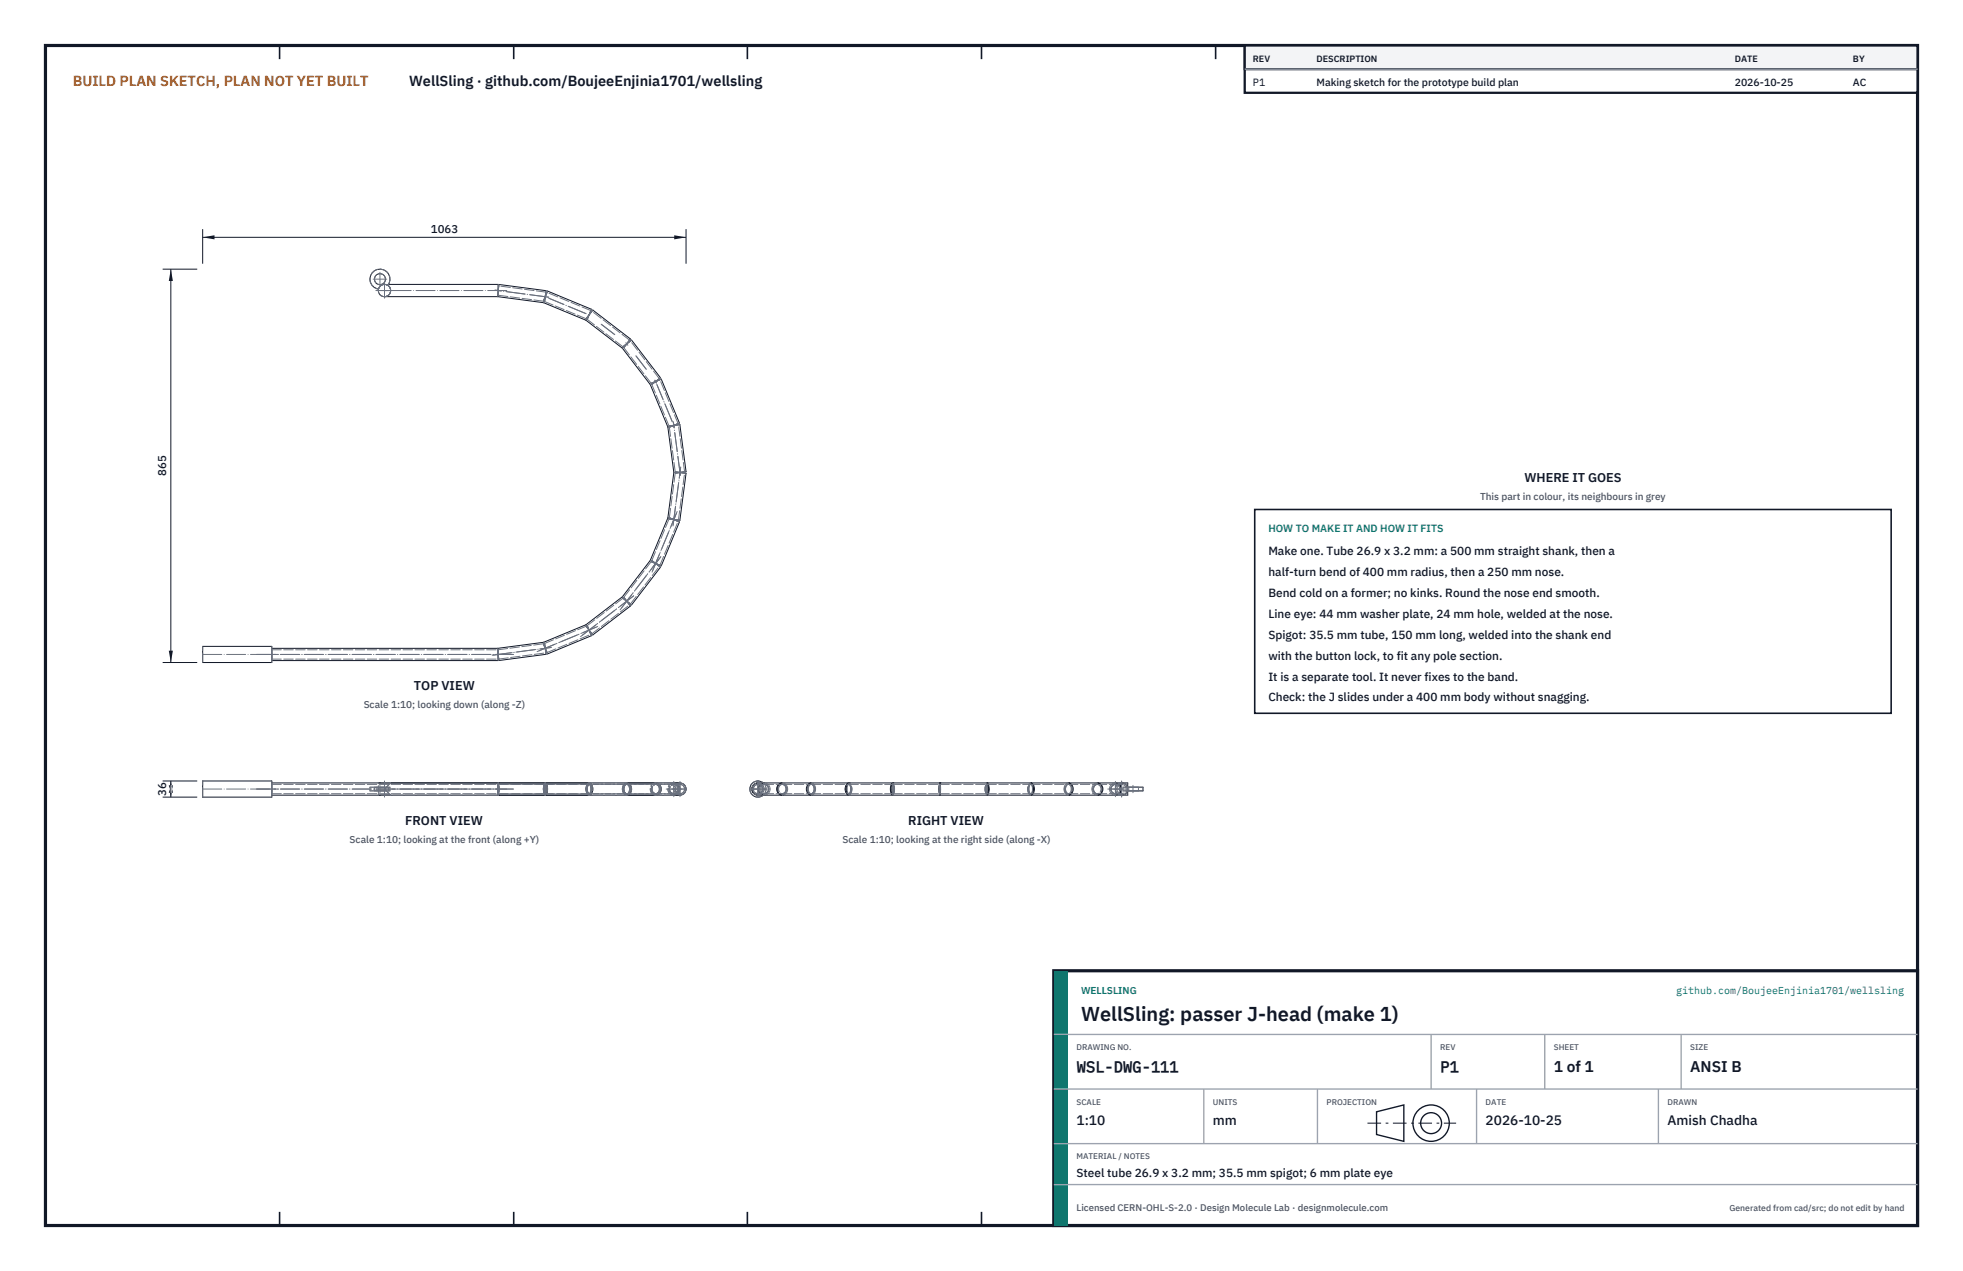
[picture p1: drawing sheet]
<svg xmlns="http://www.w3.org/2000/svg" width="432mm" height="279mm" viewBox="0 0 432 279" stroke-linecap="round" stroke-linejoin="round" font-family="sans-serif">
<path d="M10 10h411.8v259.4h-411.8z" fill="none" stroke="#111827" stroke-width=".7" stroke-linecap="butt"/>
<g fill="none" stroke="#111827" stroke-width=".35">
<path d="M61.5 10v3M113 10v3M164.4 10v3M215.9 10v3M267.4 10v3M318.9 10v3M370.3 10v3M61.5 266.4v3M113 266.4v3M164.4 266.4v3M215.9 266.4v3M267.4 266.4v3"/>
<path d="M318.9 266.4v3M370.3 266.4v3"/>
</g>
<g fill="none" stroke="#111727" stroke-width=".22">
<path d="M84.6 63.9h1.3M84.6 65.2h24.9M85 62.6h.4M85.4 62.6a2.2 2.2 0 0 0-.9-3.2 2.2 2.2 0 0 0-3 1.3 2.2 2.2 0 0 0 1.8 2.8M85.4 62.6h.1M85.5 62.5l-.1 .1M85.5 62.5h-.1M85.5 62.5h24.1v1.4M109.5 65.2l10.1 1.3M109.6 63.9l.2-1.4 10.3 1.4-.2 1.3M109.6 63.9l-.1 1.3M119.6 66.5l9.3 3.9"/>
<path d="M119.9 65.2l.5-1.2 9.7 4-.5 1.2M119.9 65.2l-.3 1.3M119.9 65.2l-.2 1M128.9 70.4l8 6.1M129.6 69.2l.8-1 8.3 6.3-.8 1.1M129.6 69.2l-.7 1.2M129.6 69.2l-.5 .9M136.9 76.5l6.1 8M137.9 75.6l1-.8 6.4 8.2-1.1 .9M137.9 75.6l-.8 .7M137.9 75.6l-1 .9M143 84.5l3.9 9.4"/>
<path d="M144.2 83.9l1.3-.5 4 9.6-1.3 .5M144.2 83.9l-1.2 .6M144.2 83.9l-.9 .5M146.9 93.9l1.3 10M148.2 93.5l1.3-.2 1.4 10.4-1.3 .2M148.2 93.5l-1 .3M148.2 93.5l-1.3 .4M146.9 113.9l1.3 .3M146.9 113.9l-3.9 9.3M147.2 114l1 .2M148.2 114.2l1.3 .5-4 9.7-1.3-.5M148.2 103.9h1.4"/>
<path d="M148.2 103.9l-1.3 10M149.6 103.9l1.3 .1-1.4 10.4-1.3-.2M128.9 137.3l.7 1.2M128.9 137.3l-9.3 3.9M129.1 137.6l.5 .9M129.6 138.5l.5 1.3-9.7 3.9-.5-1.2M136.9 131.2l1 1M136.9 131.2l-8 6.1M137.1 131.4l.8 .8M137.9 132.2l.8 1-8.3 6.4-.8-1.1M143 123.2l1.2 .7M143 123.2l-6.1 8"/>
<path d="M143.3 123.3l.9 .6M144.2 123.9l1.1 .8-6.4 8.3-1-.8M44.6 142.1h15.2v3.5h-15.2zM59.8 142.5h49.7M109.5 142.5l.1 1.4M109.5 142.8l.1 1.1M109.6 143.9v1.3h-49.8M119.6 141.2l.3 1.3M119.6 141.2l-10.1 1.3M119.7 141.5l.2 1M119.9 142.5l.2 1.3-10.3 1.4-.2-1.3M44.6 171.7h15.2v3.5h-15.2z"/>
<path d="M59.8 172.1h89.8a1.35 1.35 0 0 1 1.3 1.4 1.35 1.35 0 0 1-1.3 1.3h-89.8M109.6 172.1a5.3 5.3 0 0 1 0 2.7M109.6 172.4l.1 1.1-.1 1M109.6 174.8h.1M109.6 172.1h.1M109.6 172.1v2.7M119.9 172.1a2.02 2.02 0 0 1 0 2.7 5.3 5.3 0 0 0 0-2.7zM119.9 174.8h.1M120.1 172.5a1.89 1.89 0 0 1 0 1.9M129.6 172.1a1.51 1.51 0 0 1 0 2.7 2.01 2.01 0 0 0 0-2.7zM129.6 174.8h.1M130 172.7l.2 .8-.2 .7"/>
<path d="M137.9 172.1a1.51 1.51 0 0 1 0 2.7M137.9 172.1a1.38 1.38 0 0 1 1 1.4 1.38 1.38 0 0 1-1 1.3M137.9 174.8h.1M137.9 172.1h.1M144.2 172.1a1.35 1.35 0 0 1 1.3 1.4 1.35 1.35 0 0 1-1.3 1.3 1.38 1.38 0 0 0 1.1-1.3 1.38 1.38 0 0 0-1.1-1.4zM144.2 172.1h.1M148.2 172.1a1.35 1.35 0 0 1 1.3 1.4 1.35 1.35 0 0 1-1.3 1.3 1.35 1.35 0 0 0 1.3-1.3 1.35 1.35 0 0 0-1.3-1.4zM148.2 172.1h.1M167.3 172.4l.8-.3a1.35 1.35 0 0 0-1.3 1.4 1.35 1.35 0 0 0 1.3 1.3 1.35 1.35 0 0 1-1.3-.9 1.35 1.35 0 0 1 .5-1.5zM167.9 172.1a1.78 1.78 0 0 0-2.5 .1 1.78 1.78 0 0 0 0 2.5 1.78 1.78 0 0 0 2.5 .1M168.1 174.8h.1M171.3 172.4l.8-.3a1.38 1.38 0 0 0-1.1 1.4 1.38 1.38 0 0 0 1.1 1.3 1.36 1.36 0 0 1-1.2-1 1.36 1.36 0 0 1 .4-1.4z"/>
<path d="M172.1 174.8h.1M177.8 172.4l.6-.3a1.51 1.51 0 0 0 0 2.7 1.42 1.42 0 0 1-.6-2.4zM178.4 174.8h.1M186.2 172.4l.5-.3a2.02 2.02 0 0 0 0 2.7 1.59 1.59 0 0 1-.5-2.4zM186.3 172.7l-.2 .8 .2 .7M186.7 172.1h.1M196.2 172.2l.2-.1a5.3 5.3 0 0 0 0 2.7 2.07 2.07 0 0 1-.2-2.6zM196.2 172.5a1.89 1.89 0 0 0 0 1.9M196.4 172.1h.1M206.7 172.1a5.2 5.2 0 0 0 0 2.7M206.7 172.4l.2 1.1-.2 1-.1-1zM206.7 172.1l.2 1.4"/>
<path d="M206.7 172.1h.1M206.7 172.1v2.7M206.9 173.5l-.2 1.3M217.1 172.1a2.01 2.01 0 0 1 0 2.7 5.2 5.2 0 0 0 0-2.7zM217.1 172.1h.1M217.2 172.5a1.89 1.89 0 0 1 0 1.9M226.7 172.1a1.51 1.51 0 0 1 0 2.7 2.01 2.01 0 0 0 0-2.7zM226.7 172.1h.1M227.2 172.7l.1 .8-.1 .7M235 172.1a1.51 1.51 0 0 1 0 2.7M235 172.1a1.38 1.38 0 0 1 1.1 1.4 1.38 1.38 0 0 1-1.1 1.3M235 172.1h.1"/>
<path d="M235 174.8h.1M241.4 172.1a1.35 1.35 0 0 1 1.2 1.4 1.35 1.35 0 0 1-1.2 1.3 1.38 1.38 0 0 0 1-1.3 1.38 1.38 0 0 0-1-1.4zM245.4 172.1a1.35 1.35 0 0 1 1.3 1.4 1.35 1.35 0 0 1-1.3 1.3 1.35 1.35 0 0 0 1.2-1.3 1.35 1.35 0 0 0-1.2-1.4zM246.7 172.1a1.34 1.34 0 0 1 1.3 1.6 1.34 1.34 0 0 1-1.7 1M248 173.1h3.4v.8h-3.4zM248.1 173.1v-1h-81.4a1.34 1.34 0 0 0-1.3 1.4 1.34 1.34 0 0 0 1.3 1.3h81.4v-.9"/>
<circle cx="83.6" cy="61.4" r="1.21"/>
<circle cx="84.6" cy="63.9" r="1.36"/>
</g>
<g fill="none" stroke="#6a7180" stroke-width=".22" stroke-dasharray="2.1 .5">
<path d="M84.6 65.2l.9-.4 .4-.9M85 62.6l.7 .5 .2 .8M85 62.6a1.35 1.35 0 0 0-1.7 .9M85.4 62.6h.1M85.4 62.6h-.4M85.4 62.6a2.2 2.2 0 0 0-.9-3.2 2.2 2.2 0 0 0-3 1.3 2.2 2.2 0 0 0 1.8 2.8M85.4 62.5v.1M85.9 63.9l-.4 .9-.9 .4M85.9 63.9l-.2-.8-.7-.5M85.9 63.9h-1.3M109.6 64.9v-1M109.6 63.9l.1-1"/>
<path d="M109.6 63.9v1M109.6 62.5v1.4M109.6 63.9l-.1 1.3M109.7 62.9l-.1 1M109.8 62.5l-.2 1.4M119.5 66.2l.4-1M119.5 66.2l-9.9-1.3M119.7 66.2l.2-1M119.7 66.2h-.2M119.8 66.3l.1-1.1M119.8 66.2l.1-1M119.8 66.2h-.1"/>
<path d="M119.9 65.2l-.3 1.3M119.9 65.2l.4-.9M119.9 65.2l.2-1M119.9 65.2l-.4 1M119.9 65.2l-.1 1M119.9 65.2l-.1 1.1M120.1 64.2l-.2 1M120.1 64.2l-10.4-1.3M120.1 63.9l-.2 1.3M120.3 64.3l-.4 .9M120.4 64l-.5 1.2M128.9 70.1l-9.1-3.8"/>
<path d="M128.9 70.1l.7-.9M129 70l.6-.8M129.1 70.1l.5-.9M129.1 70.1l-.1-.1M129.2 70.2l.4-1M129.2 70.2l-.1-.1M129.6 69.2l.6-.8M129.6 69.2l-.4 1M129.6 69.2l.4-.9M129.6 69.2l-.7 1.2M129.6 69.2l-.7 .9M129.6 69.2l-.6 .8"/>
<path d="M130 68.3l-.4 .9M130 68.3l-9.7-4M130.1 68l-.5 1.2M130.2 68.4l-.6 .8M130.4 68.2l-.8 1M137 76.2l.9-.6M137 76.2l-7.8-6M137.1 76.3l.8-.7M137.1 76.3l-.1-.1M137.2 76.4l.7-.8M137.2 76.4l-.1-.1M137.9 75.6l-1 .9"/>
<path d="M137.9 75.6l-.7 .8M137.9 75.6l.8-.6M137.9 75.6l-.9 .6M137.9 75.6l.6-.8M138.5 74.8l-.6 .8M138.5 74.8l-8.3-6.4M138.7 75l-.8 .6M138.7 74.5l-.8 1.1M138.9 74.8l-1 .8M143.2 84.3l1-.4M143.2 84.3l-6-7.9M143.3 84.3l.9-.4"/>
<path d="M143.3 84.4l.9-.5M143.3 84.4v-.1M143.4 84.5l.8-.6M143.4 84.5l-.1-.1M144.2 83.9l-.8 .6M144.2 83.9l1-.4M144.2 83.9l-1.2 .6M144.2 83.9l.8-.7M144.2 83.9l-1 .4M144.2 83.9l-.9 .4M145 83.2l-.8 .7M145 83.2l-6.3-8.2"/>
<path d="M145.2 83.5l-1 .4M145.3 83l-1.1 .9M145.5 83.4l-1.3 .5M147.2 93.7l1-.2M147.2 93.7l-3.8-9.2M147.2 93.6l1-.1M147.2 93.8l1-.3M147.2 93.8v-.2M147.2 93.9l1-.4M147.3 93.9l.9-.4M147.3 93.9l-.1-.1M148.2 93.5l-1 .4"/>
<path d="M148.2 93.5l1-.1M148.2 93.5l-.9 .4M148.2 93.5l-1 .1M148.2 93.5l-1 .2M148.2 93.5l1-.4M148.2 93.5l-1.3 .4M149.2 93.1l-4-9.6M149.2 93.1l-1 .4M149.2 93.4l-1 .1M149.5 93l-1.3 .5M149.5 93.3l-1.3 .2M147.2 114.1l1 .1"/>
<path d="M147.2 114.1v-.1M147.2 114l1 .2M147.2 114l.1-.2M147.2 113.8l1 .4M147.2 113.8l1.3-9.8M147.3 113.8l.9 .4M148.2 114.2l-1-.1M148.2 114.2l1 .4M148.2 114.2l-1.3-.3M148.2 114.2l1 .2M148.2 114.2l-1-.4M148.2 114.2l-.9-.4"/>
<path d="M148.5 104l1.1-.1M148.5 103.7l1.1 .2M148.5 103.7l-1.3-9.8M148.5 103.9h1.1M148.5 103.9l.1-.2M148.6 104l1-.1M148.6 103.7l1 .2M148.6 104l-.1-.1M149.2 114.6l-1-.4M149.2 114.4l-1-.2M149.2 114.4l1.4-10.4M149.5 114.7l-1.3-.5"/>
<path d="M149.5 114.4l-1.3-.2M149.6 103.9h-1.4M149.6 103.9l-1.1 .1M149.6 103.9l1 .1M149.6 103.9l-1 .1M149.6 103.9l-1-.2M149.6 103.9l-1.1-.2M149.6 103.9l1-.2M150.6 104l-1-.1M150.6 103.7l-1.4-10.3M150.6 103.7l-1 .2M150.9 104l-1.3-.1"/>
<path d="M150.9 103.7l-1.3 .2M128.9 137.7l.7 .8M129 137.7l.6 .8M129 137.7l.1-.1M129.1 137.6l.5 .9M129.1 137.6h.1M129.2 137.5l.4 1M129.2 137.5l7.8-6M129.2 137.6l.4 .9M129.6 138.5l.4 1M129.6 138.5l-.7-.8M129.6 138.5l.6 .8"/>
<path d="M129.6 138.5l-.7-1.2M129.6 138.5l-.4-1M129.6 138.5l-.4-.9M129.6 138.5l-.6-.8M130 139.5l-.4-1M130.1 139.8l-.5-1.3M130.2 139.3l-.6-.8M130.2 139.3l8.3-6.3M130.4 139.6l-.8-1.1M137 131.5l.9 .7M137 131.5l.1-.1M137.1 131.4l.8 .8"/>
<path d="M137.1 131.4l.1-.1M137.2 131.3l.7 .9M137.2 131.3l6-7.8M137.9 132.2l-1-1M137.9 132.2l.6 .8M137.9 132.2l.8 .6M137.9 132.2l-.7-.9M137.9 132.2l-.9-.7M138.5 133l-.6-.8M138.7 132.8l-.8-.6M138.7 132.8l6.3-8.3M138.7 133.2l-.8-1"/>
<path d="M138.9 133l-1-.8M143.2 123.5l1 .4M143.3 123.5l.9 .4M143.3 123.5v-.2M143.3 123.3l.9 .6M143.3 123.3l.1-.1M143.4 123.2l.8 .7M143.4 123.2l3.8-9.1M144.2 123.9l-1-.4M144.2 123.9l.8 .6M144.2 123.9l-.9-.4M144.2 123.9l-.8-.7"/>
<path d="M144.2 123.9l1 .4M144.2 123.9l-1.2-.7M145 124.5l-.8-.6M145.2 124.3l4-9.7M145.2 124.3l-1-.4M145.3 124.7l-1.1-.8M145.5 124.4l-1.3-.5M44.6 145.6v-3.5M59.8 143.9v1.3M59.8 145.2v-2.7M59.8 142.5v1.4M59.8 143.9v1"/>
<path d="M59.8 144.9v-2.1M59.8 142.8v1.1M59.8 145.6v-3.5M59.8 144.9h49.8M59.8 142.8h49.6M109.4 142.8l.2 1.1M109.4 142.9l.2 1M109.4 142.9l.1-.1M109.5 142.8h.1M109.6 145.2v-1.3M109.6 143.9l-.1-1.4M109.6 142.8l9.9-1.3"/>
<path d="M109.6 143.9v-1.1M109.6 143.9l.1 1M109.6 142.8v1.1M109.6 143.9l-.2-1M109.6 143.9l-.2-1.1M109.6 143.9v1M109.6 144.9v-1M109.7 144.9l-.1-1M109.7 144.9l10.4-1.4M109.8 145.2l-.2-1.3M119.5 141.5l.4 1M119.5 141.6l.4 .9"/>
<path d="M119.5 141.6l.2-.1M119.7 141.5l.2 1M119.7 141.5h.1M119.8 141.5l.1 1M119.8 141.5l9.1-3.8M119.9 142.5l-.3-1.3M119.9 142.5l.2 1M119.9 142.5l-.4-1M119.9 142.5l-.4-.9M119.9 142.5l-.1-1M119.9 142.5l.4 1M120.1 143.5l-.2-1"/>
<path d="M120.1 143.8l-.2-1.3M120.3 143.5l-.4-1M120.3 143.5l9.7-4M120.4 143.7l-.5-1.2M44.6 175.2v-3.5M59.8 172.1v2.7M59.8 174.8v-2.7M59.8 172.4v2.1M59.8 174.5v-2.1M59.8 172.4h49.8M59.8 175.2v-3.5M59.8 174.5h49.8"/>
<path d="M81.4 173.9h1.9M81.4 173.1h1.9M81.4 173.9v-.8M82.4 173.9h2.4M82.4 173.1h2.4M82.4 173.9v-.8M83.2 174.8v-2.7M83.3 173.9v-.8M84.6 173.5l1.3-1.4M84.8 173.9h-2.4M84.8 173.1h-2.4M84.8 173.9v-.8"/>
<path d="M85 173.9l.9 .9M85 173.9h-1.7M85 173.1h-1.7M85.4 173.1h-.4M85.4 173.1v.8M85.4 173.9h-.4M85.4 173.9h.4M85.4 173.1h.4M85.8 173.9h-4.4M85.8 173.1h-4.4M85.8 173.9v-.8M85.9 174.8l-1.3-1.3"/>
<path d="M85.9 172.1l-.9 1M85.9 174.8h-2.7M85.9 172.1h-2.7M85.9 172.1h-1.3M85.9 174.8h-1.3M109.5 173.5l.1-1.4M109.5 173.5l.1-1.1M109.6 174.8l-.1-1.3M109.6 174.5v-1M109.6 173.5v-1.1M109.6 174.5v-2.1M109.6 174.5l-.1-1"/>
<path d="M109.6 174.5l-.2-1 .2-1.1M109.6 172.4v2.1M109.6 172.4l.1 1.1-.1 1M109.6 172.1a5.3 5.3 0 0 1 0 2.7M109.6 172.4v-.3M109.6 174.8v-.3M109.6 172.1v2.7M109.6 174.8h-23.7M109.6 174.5h10.3M109.6 172.4h10.3M119.5 173.5l.1-.8 .3-.3M119.6 173.5l.1-1 .2-.4"/>
<path d="M119.7 173.5l.2-1.1M119.8 173.5l.1-1.1M119.9 174.8l-.2-.4-.1-.9M119.9 172.4v-.3M119.9 172.4l.2 1.1-.2 1M119.9 174.8v-.3M119.9 174.5l-.3-.3-.1-.7M119.9 174.5a1.53 1.53 0 0 1 0-2.1M119.9 174.5l-.2-1M119.9 172.4l-.1 1.1 .1 1M119.9 174.5l-.1-1M119.9 172.4l.2 .1"/>
<path d="M119.9 172.1a2.02 2.02 0 0 1 0 2.7M119.9 172.4a1.54 1.54 0 0 1 0 2.1M119.9 172.1a5.3 5.3 0 0 1 0 2.7M119.9 172.4a1.53 1.53 0 0 0 0 2.1M119.9 174.5l-.1-1 .1-1.1M119.9 174.5h9.7M119.9 172.4h9.7M119.9 172.4h-10.3M119.9 174.5h-10.3M120.1 174.4l-.2 .1M128.9 173.5l.2-1 .5-.4M128.9 173.5l.2-.8 .5-.3"/>
<path d="M129.1 173.5l.1-.8 .4-.3M129.2 173.5l.1-.8 .3-.3M129.6 172.4a1.53 1.53 0 0 1 0 2.1M129.6 174.5l-.5-.3-.2-.7M129.6 172.4v-.3M129.6 174.8v-.3M129.6 172.4l.4 .3M129.6 174.8l-.5-.4-.2-.9M129.6 172.4a1.15 1.15 0 0 1 0 2.1M129.6 174.5l-.3-.3-.1-.7M129.6 172.1a1.51 1.51 0 0 1 0 2.7M129.6 172.1a2.01 2.01 0 0 1 0 2.7"/>
<path d="M129.6 172.4a1.15 1.15 0 0 0 0 2.1M129.6 174.5l-.4-.3-.1-.7M129.6 174.5a1.54 1.54 0 0 1 0-2.1M129.6 172.4a1.54 1.54 0 0 0 0 2.1M129.6 174.5a1.15 1.15 0 0 1 0-2.1M129.6 172.4h-9.7M129.6 174.5h-9.7M129.6 174.5h8.3M129.6 172.4h8.3M130 174.2l-.4 .3M136.9 173.5l.3-1 .7-.4M137 173.5l.3-.8 .6-.3"/>
<path d="M137.1 173.5l.2-.8 .6-.3M137.9 174.8l-.7-.4-.3-.9M137.9 172.4v-.3M137.9 172.4a1.15 1.15 0 0 1 0 2.1M137.9 174.8v-.3M137.9 172.4l.5 .3 .3 .8M137.9 174.5a1.14 1.14 0 0 1-.7-1 1.14 1.14 0 0 1 .7-1.1M137.9 172.4a1.15 1.15 0 0 0 0 2.1M137.9 174.5l-.6-.3-.2-.7M137.9 174.5a1.05 1.05 0 0 1-.9-1 1.05 1.05 0 0 1 .9-1.1M137.9 174.5l-.6-.3-.3-.7M137.9 172.1a1.2 1.2 0 0 1 1 1.4"/>
<path d="M137.9 174.5a1.15 1.15 0 0 1 0-2.1M137.9 172.1a1.51 1.51 0 0 1 0 2.7M137.9 174.5h6.3M137.9 172.4h6.3M137.9 172.4h-8.3M137.9 174.5h-8.3M137.9 172.1h-8.3M137.9 174.8h-8.3M138.7 173.5l-.3 .7-.5 .3M138.9 173.5a1.26 1.26 0 0 1-1 1.3M144.2 174.5a1.03 1.03 0 0 1-1-1 1.03 1.03 0 0 1 1-1.1M144.2 172.4l.6 .3 .2 .8"/>
<path d="M144.2 174.5a1.03 1.03 0 0 1-.9-1 1.03 1.03 0 0 1 .9-1.1M144.2 174.5a1.05 1.05 0 0 1-.8-1 1.05 1.05 0 0 1 .8-1.1M144.2 174.5a1.04 1.04 0 0 1-.8-1 1.04 1.04 0 0 1 .8-1.1M144.2 172.4a.99 .99 0 0 1 1 1.1M144.2 172.4v-.3M144.2 174.8v-.3M144.2 174.8a1.36 1.36 0 0 1-1.2-1.3 1.36 1.36 0 0 1 1.2-1.4M144.2 172.1a1.29 1.29 0 0 1 1.3 1.4M144.2 172.1a1.2 1.2 0 0 1 1.1 1.4M144.2 174.5h4M144.2 172.4h4M144.2 172.4h-6.3"/>
<path d="M144.2 174.5h-6.3M145 173.5l-.2 .7-.6 .3M145.2 173.5a.99 .99 0 0 1-1 1M145.3 173.5a1.26 1.26 0 0 1-1.1 1.3M145.5 173.5a1.3 1.3 0 0 1-1.3 1.3M148.2 174.5a1.03 1.03 0 0 1-1-1 1.03 1.03 0 0 1 1-1.1M148.2 172.4a.99 .99 0 0 1 1 1.1M148.2 174.8a1.35 1.35 0 0 1-1.3-1.3 1.35 1.35 0 0 1 1.3-1.4M148.2 172.4v-.3M148.2 172.4l.7 .3 .3 .8M148.2 174.8v-.3M148.2 174.5a1.03 1.03 0 0 1-.9-1 1.03 1.03 0 0 1 .9-1.1"/>
<path d="M148.2 174.5a1.02 1.02 0 0 1-1-1 1.02 1.02 0 0 1 1-1.1M148.2 172.1a1.3 1.3 0 0 1 1.3 1.4M148.2 172.1a1.34 1.34 0 0 1 1.3 1.4M148.2 174.5h1.4M148.2 172.4h1.4M148.2 172.4h-4M148.2 174.5h-4M148.2 172.1h-4M148.2 174.8h-4M149.2 173.5a.99 .99 0 0 1-1 1M149.2 173.5l-.3 .7-.7 .3M149.5 173.5a1.3 1.3 0 0 1-1.3 1.3"/>
<path d="M149.5 173.5a1.34 1.34 0 0 1-1.3 1.3M149.6 174.8a1.35 1.35 0 0 1-1.4-1.3 1.35 1.35 0 0 1 1.4-1.4M149.6 174.5a1.03 1.03 0 0 1-1.1-1 1.03 1.03 0 0 1 1.1-1.1M149.6 172.4l.7 .3 .3 .8M149.6 174.5a1.02 1.02 0 0 1-1-1 1.02 1.02 0 0 1 1-1.1M149.6 174.5a1.02 1.02 0 0 1-1.1-1 1.02 1.02 0 0 1 1.1-1.1M149.6 172.1a1.34 1.34 0 0 1 1.3 1.4M149.6 172.4v-.3M149.6 174.8v-.3M149.6 172.4h-1.4M149.6 174.5h-1.4M150.6 173.5l-.3 .7-.7 .3"/>
<path d="M150.9 173.5a1.34 1.34 0 0 1-1.3 1.3M166.7 174.8l1-.4 .4-.9M166.7 174.5l.8-.3 .3-.7M166.7 172.4a1.02 1.02 0 0 0-1 1.1 1.02 1.02 0 0 0 1 1M166.7 174.5a1.02 1.02 0 0 0 1-1 1.02 1.02 0 0 0-1-1.1M166.7 174.5l.7-.3 .3-.7M166.7 172.4v-.3M166.7 174.8v-.3M166.7 174.5h1.4M166.7 172.4h1.4M167.7 173.5l-.3-.8-.7-.3M167.8 173.5l-.3-.8-.8-.3"/>
<path d="M167.9 174.8a1.78 1.78 0 0 0 0-2.7M168.1 173.5l-.4-1-1-.4M168.1 174.8l.9-.4 .4-.9M168.1 172.4v-.3M168.1 172.4a1.02 1.02 0 0 0-1 1.1 1.02 1.02 0 0 0 1 1M168.1 174.8v-.3M168.1 174.5l.7-.3 .3-.7M168.1 174.5a1.03 1.03 0 0 0 .9-1 1.03 1.03 0 0 0-.9-1.1M168.1 172.4a1.02 1.02 0 0 1 1 1.1 1.02 1.02 0 0 1-1 1M168.1 172.4a1.03 1.03 0 0 0-1 1.1 1.03 1.03 0 0 0 1 1M168.1 174.5h4M168.1 172.4h4"/>
<path d="M169.1 173.5l-.3-.8-.7-.3M169.4 173.5l-.4-1-.9-.4M172.1 172.4a1.03 1.03 0 0 0-1 1.1 1.03 1.03 0 0 0 1 1M172.1 174.5l.6-.3 .2-.7M172.1 172.4v-.3M172.1 174.8v-.3M172.1 172.4a1.05 1.05 0 0 0-.8 1.1 1.05 1.05 0 0 0 .8 1M172.1 174.8l.8-.4 .4-.9M172.1 174.5l.7-.3 .3-.7M172.1 172.4a1.03 1.03 0 0 1 .9 1.1 1.03 1.03 0 0 1-.9 1M172.1 174.5l.6-.3 .3-.7M172.1 174.5a1.05 1.05 0 0 0 .8-1 1.05 1.05 0 0 0-.8-1.1"/>
<path d="M172.1 174.5h6.3M172.1 172.4h6.3M172.9 173.5l-.2-.8-.6-.3M173 173.5l-.3-.8-.6-.3M173.1 173.5l-.3-.8-.7-.3M173.3 173.5l-.4-1-.8-.4M177.8 173.5a.9 .9 0 0 0 .6 1M178.4 174.8l.7-.4 .3-.9M178.4 172.4v-.3M178.4 172.4a1.05 1.05 0 0 0-.8 1.1 1.05 1.05 0 0 0 .8 1M178.4 174.8v-.3M178.4 172.4a.9 .9 0 0 0-.6 1.1"/>
<path d="M178.4 174.5a1.04 1.04 0 0 0 .9-1 1.04 1.04 0 0 0-.9-1.1M178.4 172.4a1.05 1.05 0 0 1 .9 1.1 1.05 1.05 0 0 1-.9 1M178.4 174.5l.6-.3 .2-.7M178.4 174.5a1.15 1.15 0 0 0 0-2.1M178.4 174.5l.5-.3 .2-.7M178.4 174.5h8.3M178.4 172.4h8.3M179.1 173.5l-.2-.8-.5-.3M179.2 173.5l-.2-.8-.6-.3M179.4 173.5l-.3-1-.7-.4M186.3 174.2l.4 .3M186.3 173.5a.99 .99 0 0 0 .4 1"/>
<path d="M186.7 174.5a1.49 1.49 0 0 0 0-2.1M186.7 172.4l-.4 .3M186.7 174.5a1.53 1.53 0 0 0 0-2.1M186.7 174.5a1.27 1.27 0 0 0 0-2.1M186.7 174.5a1.15 1.15 0 0 0 0-2.1M186.7 174.5a1.14 1.14 0 0 0 .7-1 1.14 1.14 0 0 0-.7-1.1M186.7 172.4a.99 .99 0 0 0-.4 1.1M186.7 172.4v-.3M186.7 174.8v-.3M186.7 174.8a1.67 1.67 0 0 0 0-2.7M186.7 174.5h9.7M186.7 172.4h9.7"/>
<path d="M196.2 173.5l.2 1M196.2 174.4l.2 .1M196.4 174.5l.1-1-.1-1.1M196.4 172.4l-.2 .1M196.4 174.8a2.75 2.75 0 0 0 0-2.7M196.4 172.4v-.3M196.4 172.4l-.2 1.1M196.4 174.8v-.3M196.4 174.5a1.49 1.49 0 0 0 0-2.1M196.4 174.5a1.53 1.53 0 0 0 0-2.1M196.4 174.5l.2-1-.2-1.1M196.4 174.5h10.3"/>
<path d="M196.4 172.4h10.3M206.7 174.8v-2.7M206.7 174.5l-.1-1 .1-1.1M206.7 174.5l.2-1-.2-1.1M206.7 174.5h10.4M206.7 172.4h10.4M217.1 174.5a1.5 1.5 0 0 1 0-2.1M217.1 172.4l.1 1.1M217.1 174.5a1.54 1.54 0 0 1 0-2.1M217.1 174.5l-.3-1 .3-1.1M217.1 174.5l-.2-1 .2-1.1M217.1 172.4l.1 .1"/>
<path d="M217.1 172.4v-.3M217.1 174.8v-.3M217.1 174.8a2.76 2.76 0 0 1 0-2.7M217.1 174.5h9.6M217.1 172.4h9.6M217.2 174.4l-.1 .1M217.2 173.5l-.1 1M226.7 174.5a1.14 1.14 0 0 1-.6-1 1.14 1.14 0 0 1 .6-1.1M226.7 172.4a.99 .99 0 0 1 .4 1.1M226.7 174.8a1.67 1.67 0 0 1 0-2.7M226.7 172.4v-.3M226.7 172.4l.5 .3"/>
<path d="M226.7 174.8v-.3M226.7 174.5a1.49 1.49 0 0 1 0-2.1M226.7 174.5a1.53 1.53 0 0 1 0-2.1M226.7 174.5a1.27 1.27 0 0 1 0-2.1M226.7 174.5a1.15 1.15 0 0 1 0-2.1M226.7 174.5h8.3M226.7 172.4h8.3M227.1 173.5a.99 .99 0 0 1-.4 1M227.2 174.2l-.5 .3M234 173.5l.3-1 .7-.4M234.3 173.5l.2-.8 .5-.3M234.4 173.5l.2-.8 .4-.3"/>
<path d="M235 174.8l-.7-.4-.3-.9M235 174.5a1.04 1.04 0 0 1-.8-1 1.04 1.04 0 0 1 .8-1.1M235 172.4l.4 .3 .2 .8M235 174.5a1.05 1.05 0 0 1-.8-1 1.05 1.05 0 0 1 .8-1.1M235 174.5l-.5-.3-.2-.7M235 174.5a1.15 1.15 0 0 1 0-2.1M235 174.5l-.4-.3-.2-.7M235 172.4a1.05 1.05 0 0 1 .8 1.1 1.05 1.05 0 0 1-.8 1M235 172.4v-.3M235 174.8v-.3M235 174.5h6.4M235 172.4h6.4"/>
<path d="M235.6 173.5l-.2 .7-.4 .3M240.2 173.5l.3-1 .9-.4M240.4 173.5l.3-.8 .7-.3M240.5 173.5l.2-.8 .7-.3M240.5 173.5l.3-.8 .6-.3M241.4 172.4a1.05 1.05 0 0 1 .8 1.1 1.05 1.05 0 0 1-.8 1M241.4 174.5l-.7-.3-.3-.7M241.4 172.4v-.3M241.4 174.8v-.3M241.4 172.4a1.03 1.03 0 0 1 .9 1.1 1.03 1.03 0 0 1-.9 1M241.4 174.8l-.9-.4-.3-.9M241.4 174.5l-.6-.3-.3-.7"/>
<path d="M241.4 172.4a1.05 1.05 0 0 0-.8 1.1 1.05 1.05 0 0 0 .8 1M241.4 174.5l-.7-.3-.2-.7M241.4 174.5a1.03 1.03 0 0 1-1-1 1.03 1.03 0 0 1 1-1.1M241.4 174.5h4M241.4 172.4h4M244 173.5l.4-1 1-.4M244.3 173.5l.3-.8 .8-.3M244.4 173.5l.3-.8 .7-.3M245.4 174.8l-1-.4-.4-.9M245.4 172.4v-.3M245.4 172.4a1.03 1.03 0 0 1 .9 1.1 1.03 1.03 0 0 1-.9 1M245.4 174.8v-.3"/>
<path d="M245.4 172.4a1.02 1.02 0 0 1 1 1.1 1.02 1.02 0 0 1-1 1M245.4 174.5l-.7-.3-.3-.7M245.4 172.4a1.03 1.03 0 0 0-1 1.1 1.03 1.03 0 0 0 1 1M245.4 174.5a1.02 1.02 0 0 1-1.1-1 1.02 1.02 0 0 1 1.1-1.1M245.4 174.5l-.8-.3-.3-.7M245.4 174.5h1.3M245.4 172.4h1.3M245.4 173.5l.4-1 .9-.4M245.4 174.8h1.3M245.4 172.1h1.3M245.4 174.8v-1.3M245.4 173.5v-1.4"/>
<path d="M245.7 173.5l.3-.8 .7-.3M246.3 174.7l-.7-.5-.2-.7M246.7 172.4a1.02 1.02 0 0 1 1 1.1 1.02 1.02 0 0 1-1 1M246.7 174.5l-.7-.3-.3-.7M246.7 172.4v-.3M246.7 174.8v-.3M246.7 174.8l-.9-.4-.4-.9M246.7 172.1l.8 .3 .5 .7M247 173.9v-.8M248 173.9l-.5 .6-.8 .3M248 173.9h.1M248 173.1h.1"/>
<path d="M248 173.9h1.2M248 173.1h1.2M248 173.9v-.8M248.1 173.9h-1.1M248.1 173.1h-1.1M248.1 174.8h-2.7M248.1 172.1h-2.7M249.2 173.9h1.2M249.2 173.1h1.2M250.4 173.9h-2.4M250.4 173.1h-2.4M250.4 173.9v-.8"/>
<path d="M251.4 173.9h-4.4M251.4 173.1h-4.4"/>
<circle cx="83.6" cy="61.4" r="1.21"/>
<circle cx="84.6" cy="63.9" r="1.36"/>
<circle cx="166.7" cy="173.5" r="1.79"/>
<circle cx="166.7" cy="173.5" r="1.36"/>
<circle cx="166.7" cy="173.5" r="1.03"/>
</g>
<g fill="none" stroke="#6a7180" stroke-width=".22" stroke-dasharray="4.2 .5 0 .5">
<path d="M82.1 61.4h3M82.9 63.9h3.4M83.6 62.9v-3M84.6 65.5v-3.3M111.5 63.9h-28.8M120.7 65.3l-11.7-1.5M120.8 65.3l-12-1.5M128.8 68.9l-8-3.3M128.9 69l-8.2-3.5M135.2 73.5l-2.9-2.2M135.2 73.6l-3-2.3M138.1 75.9l-.4-.6"/>
<path d="M142.1 81.1l-2.2-2.8M142.2 81.2l-2.3-3M144.4 84.3l-.3-.7M144.4 84.1l-.4-.5M147.8 92.6l-3.3-8M147.9 92.8l-3.4-8.3M148.3 94l-.1-.8M148.3 93.8l-.2-.6M147.9 114.9l.6-1.3M148 115.6l1.7-13M148.1 115.4l1.6-12.6M148.2 114.7l.1-1.1"/>
<path d="M149.5 104.3l.1-.9M149.6 104.2l-.1-.6M149.7 104.5l-1.6-11.7M149.7 104.5l-1.6-11.8M127.7 139.9l12.1-9.2M128.1 139.6l11.3-8.6M136.4 134.1l9.3-12.1M136.7 133.7l8.6-11.3M137.3 132.8l1.1-1.4M143.4 125.8l5.6-13.4M143.6 125.4l5.2-12.6M143.7 124.6l1-1.4"/>
<path d="M143.9 124.5l.6-1.4M44.6 143.9h16.6M56.4 143.9h56.6M56.5 143.9h56.4M108.3 144l13-1.7M108.5 144l12.6-1.7M109.2 143.9h.7M118.1 143.2l13.4-5.5M118.5 143.1l12.6-5.2M44.6 173.5h16.6M56.4 173.5h56.6M56.5 173.5h56.4"/>
<path d="M83.6 174.3v-1.7M84.6 175.2v-3.5M109.2 173.5h.7M111.5 173.5h-28.8M146.5 173.5h3.4M146.9 173.5h2.6M147.9 173.5h3M148.2 175.1v-3.3M148.2 174.7v-2.5M148.3 173.5h2.6M149.6 175.1v-3.3M149.6 174.7v-2.5"/>
<path d="M164.9 173.5h4M165 173.5h3.4M165.4 173.5h2.6M166.7 175.2v-3.5M166.7 175.1v-3.3M166.7 174.7v-2.5M243.7 173.5h3.3M244.1 173.5h2.5M245 173.5h3.4M245.4 175.1v-3.3M245.4 174.7v-2.5M246.7 175.2v-3.5"/>
<path d="M246.7 175.1v-3.3M249.2 174.3v-1.7"/>
</g>
<path d="M44.6 50.4v7.6M44.6 52.2h106.3M150.9 50.4v7.6" fill="none" stroke="#111827" stroke-width=".22"/>
<path d="M44.6 52.2l2.6-.5v.9zM148.3 51.7v.9l2.6-.4z" fill="#111827"/>
<path d="M35.8 59.2h7.6M37.6 59.2v86.4M35.8 145.6h7.6" fill="none" stroke="#111827" stroke-width=".22"/>
<path d="M37.6 59.2l-.5 2.6h.9zM37.1 143h.9l-.4 2.6z" fill="#111827"/>
<path d="M35.8 171.7h7.6M35.8 175.2h7.6M37.6 171.7v3.5" fill="none" stroke="#111827" stroke-width=".22"/>
<path d="M37.6 171.7l-.5 2.6h.9zM37.1 172.6h.9l-.4 2.6z" fill="#111827"/>
<path d="M276 112h140v44.8h-140z" fill="#fff" stroke="#111827" stroke-width=".35"/>
<path d="M273.8 10h148v10.4h-148z" fill="#fff" stroke="#111827" stroke-width=".5"/>
<path d="M273.8 10h148v5.2h-148z" fill="#f3f4f6" stroke="#111827" stroke-width=".5"/>
<path d="M273.8 15.2h148" fill="none" stroke="#9ca3af" stroke-width=".3"/>
<path d="M231.8 213.4h190v56h-190z" fill="#fff" stroke="#111827" stroke-width=".7" stroke-linecap="butt"/>
<path d="M231.8 213.4h3v56h-3z" fill="#0f766e"/>
<path d="M231.8 227.4h190M231.8 239.4h190M264.8 239.4v12M289.8 239.4v12M314.8 227.4v12M324.8 239.4v12M339.8 227.4v12M364.8 239.4v12M369.8 227.4v12M231.8 251.4h190M231.8 260.4h190" fill="none" stroke="#9ca3af" stroke-width=".3"/>
<g fill="none" stroke="#111827" stroke-width=".3">
<path d="M302.8 244.4l6-1.5v8l-6-1.5z"/>
<circle cx="314.8" cy="246.9" r="4"/>
<circle cx="314.8" cy="246.9" r="2.3"/>
</g>
<path d="M300.8 246.9h19.5" fill="none" stroke="#111827" stroke-width=".22" stroke-dasharray="3 1 .6 1" stroke-linecap="butt"/>
<text font-size="4.4" fill="#111827" x="237.8" y="224.4">WellSling: passer J-head (make 1)</text>
<g font-size="3.4" fill="#111827">
<text x="236.8" y="235.6">WSL-DWG-111</text>
<text x="316.8" y="235.6">P1</text>
<text x="341.8" y="235.6">1 of 1</text>
<text x="371.8" y="235.6">ANSI B</text>
</g>
<text font-size="3.2" fill="#b45309" x="16" y="19">BUILD PLAN SKETCH, PLAN NOT YET BUILT</text>
<text font-size="3.2" fill="#111827" x="90" y="19">WellSling · github.com/BoujeeEnjinia1701/wellsling</text>
<g font-size="3" fill="#111827">
<text x="236.8" y="247.2">1:10</text>
<text x="266.8" y="247.2">mm</text>
<text x="326.8" y="247.2">2026-10-25</text>
<text x="366.8" y="247.2">Amish Chadha</text>
</g>
<g font-size="2.8" fill="#111827">
<text x="335.3" y="106">WHERE IT GOES</text>
<text x="91.1" y="151.7">TOP VIEW</text>
<text x="89.1" y="181.3">FRONT VIEW</text>
<text x="199.8" y="181.3">RIGHT VIEW</text>
</g>
<g font-size="2.6" fill="#111827">
<text x="279" y="122">Make one. Tube 26.9 x 3.2 mm: a 500 mm straight shank, then a</text>
<text x="279" y="126.6">half-turn bend of 400 mm radius, then a 250 mm nose.</text>
<text x="279" y="131.2">Bend cold on a former; no kinks. Round the nose end smooth.</text>
<text x="279" y="135.8">Line eye: 44 mm washer plate, 24 mm hole, welded at the nose.</text>
<text x="279" y="140.4">Spigot: 35.5 mm tube, 150 mm long, welded into the shank end</text>
<text x="279" y="145">with the button lock, to fit any pole section.</text>
<text x="279" y="149.6">It is a separate tool. It never fixes to the band.</text>
<text x="279" y="154.2">Check: the J slides under a 400 mm body without snagging.</text>
<text x="236.8" y="258.8">Steel tube 26.9 x 3.2 mm; 35.5 mm spigot; 6 mm plate eye</text>
</g>
<g font-size="2.5" fill="#111827">
<text x="94.8" y="51.2">1063</text>
<text x="36.6" y="104.7" transform="rotate(-90 36.6 104.7)">865</text>
<text x="36.6" y="174.9" transform="rotate(-90 36.6 174.9)">36</text>
</g>
<g font-size="2.3" fill="#111827">
<text x="275.6" y="18.8">P1</text>
<text x="289.6" y="18.8">Making sketch for the prototype build plan</text>
<text x="381.6" y="18.8">2026-10-25</text>
<text x="407.6" y="18.8">AC</text>
</g>
<text font-size="2.3" fill="#0f766e" x="279" y="117">HOW TO MAKE IT AND HOW IT FITS</text>
<g font-size="2.2" fill="#4b5563">
<text x="325.6" y="110">This part in colour, its neighbours in grey</text>
<text x="80" y="155.7">Scale 1:10; looking down (along -Z)</text>
<text x="76.9" y="185.2">Scale 1:10; looking at the front (along +Y)</text>
<text x="185.3" y="185.2">Scale 1:10; looking at the right side (along -X)</text>
</g>
<g font-size="2.2" fill="#0f766e">
<text x="237.8" y="218.4">WELLSLING</text>
<text x="368.7" y="218.4">github.com/BoujeeEnjinia1701/wellsling</text>
</g>
<text font-size="2.1" fill="#4b5563" x="236.8" y="266.2">Licensed CERN-OHL-S-2.0 · Design Molecule Lab · designmolecule.com</text>
<g font-size="2" fill="#111827">
<text x="275.6" y="13.6">REV</text>
<text x="289.6" y="13.6">DESCRIPTION</text>
<text x="381.6" y="13.6">DATE</text>
<text x="407.6" y="13.6">BY</text>
</g>
<text font-size="1.9" fill="#4b5563" x="380.4" y="266.2">Generated from cad/src; do not edit by hand</text>
<g font-size="1.8" fill="#4b5563">
<text x="236.8" y="230.8">DRAWING NO.</text>
<text x="316.8" y="230.8">REV</text>
<text x="341.8" y="230.8">SHEET</text>
<text x="371.8" y="230.8">SIZE</text>
<text x="236.8" y="242.8">SCALE</text>
<text x="266.8" y="242.8">UNITS</text>
<text x="291.8" y="242.8">PROJECTION</text>
<text x="326.8" y="242.8">DATE</text>
<text x="366.8" y="242.8">DRAWN</text>
<text x="236.8" y="254.8">MATERIAL / NOTES</text>
</g>
</svg>
